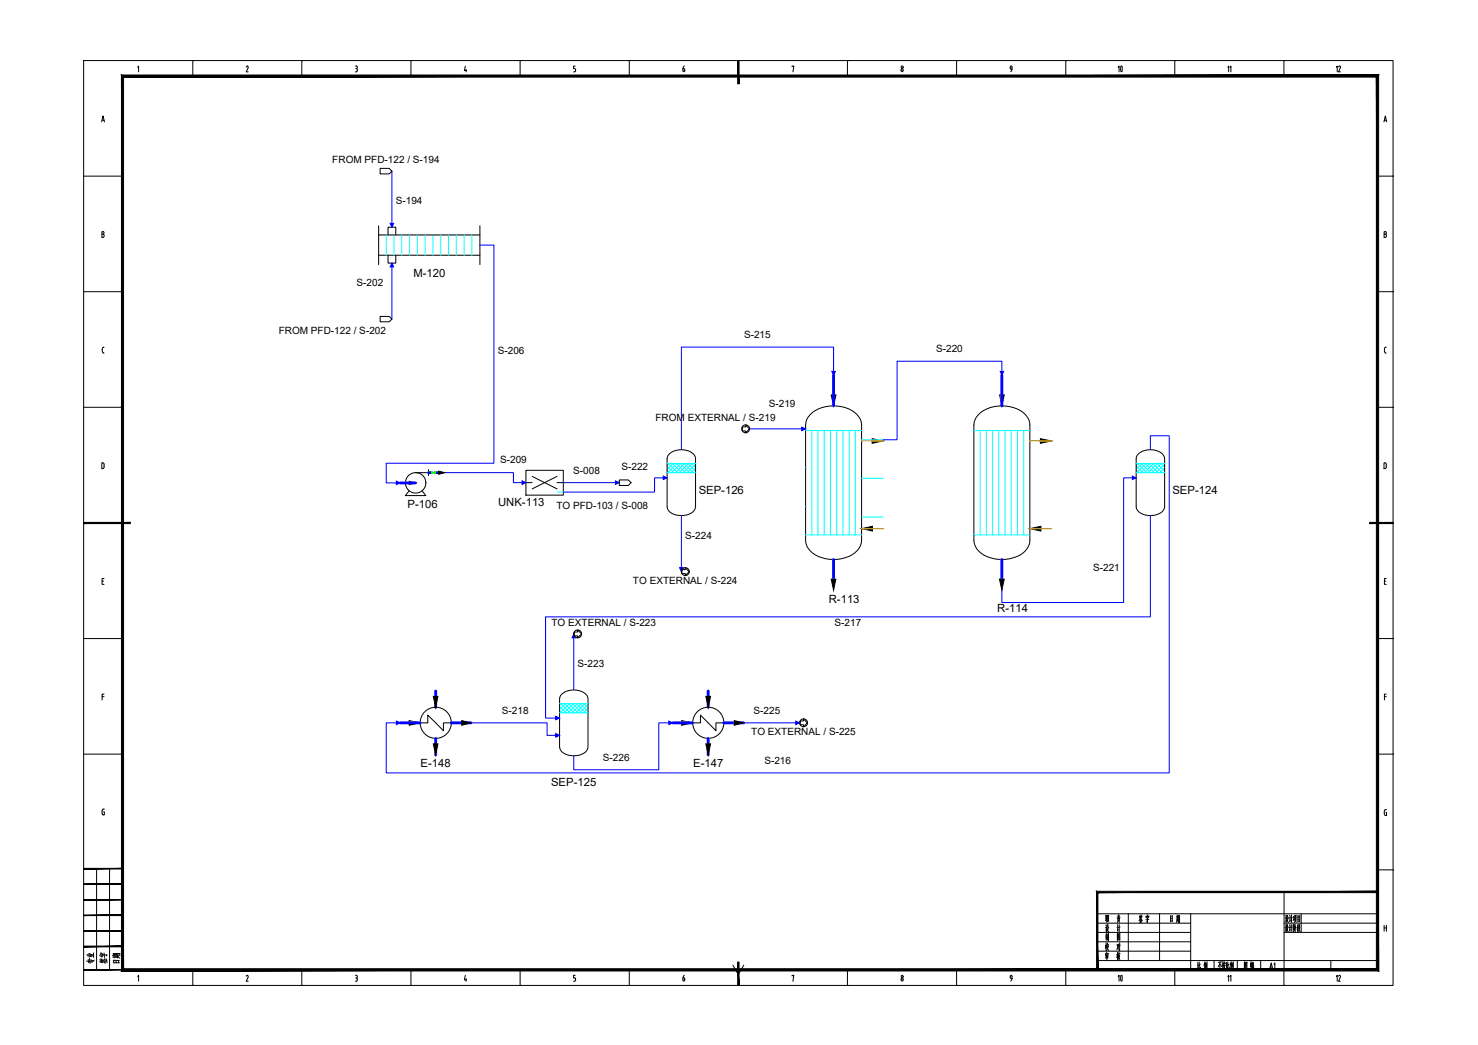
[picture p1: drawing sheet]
<svg xmlns="http://www.w3.org/2000/svg" width="420mm" height="297mm" viewBox="0 0 420 297" stroke-linecap="round" stroke-linejoin="round" font-family="sans-serif">
<g fill="none" stroke="#000" stroke-width=".28">
<path d="M23.8 17.2h372.2v262.9h-372.2zM39.1 19.1l.3-.3v1.6M54.8 17.2h.1M54.8 17.2v4.4M70 19l.4-.2 .1 .5M70.5 19.3l-.5 1.1h.6M85.8 17.2h.1M85.8 17.2v4.4M101 18.8h.3M101.2 19.5h.1M101.3 18.7l.2 .2v.4l-.2 .2 .3 .4M101.5 19.9l-.2 .5"/>
<path d="M116.8 17.2h.1M116.8 17.2v4.4M132.3 18.8l-.3 1.3h.7M132.5 19.7v.7M147.9 17.2h.1M147.9 17.2v4.4M163.4 19.5l.2 .4M163.5 18.8h-.4v.7h.3M163.6 19.9v.2M178.9 17.2h.1M178.9 17.2v4.4M194.1 19.5l.2 .8h.2l.1-.4"/>
<path d="M194.1 19.5h.3M194.4 19.5l.3 .4M194.5 18.7l-.3 .8M209.9 17.2h.1M225.2 19v-.2h.5l-.3 1.6M240.9 17.2h.1M240.9 17.2v4.4M256.1 19.9v.2M256.2 19.9l.3-.4 .2 .4M256.7 19.9v.2M271.9 17.2h.1M271.9 17.2v4.4"/>
<path d="M287.4 19.7h.3M287.7 19.1l-.1 .8-.3 .5M287.7 19.1l-.1-.3a.46 .46 0 0 0-.4 .4 .46 .46 0 0 0 .3 .5M303 17.2h.1M303 17.2v4.4M334 17.2h.1M334 17.2v4.4M365 17.2h.1M365 17.2v4.4M28.9 34.7l.4-1.7 .4 1.7M29 34.2h.6M101 20.4h.3"/>
<path d="M163.1 20.4h.3M163.6 20l-.2 .4M256.2 20l.3 .4 .2-.4M393.4 34.7l.4-1.7 .4 1.7M393.5 34.2h.6M23.8 50.1h11M391.6 50.1h4.4M396 50.1h.1M29 66.6l.6 .2v.4l-.3 .3M29.3 65.9h-.3v1.6h.3M29.3 65.8l.3 .4-.3 .3M393.5 66.6h.3"/>
<path d="M393.8 65.9h-.3v1.6h.3M393.8 66.6l.4 .4-.4 .5M393.8 65.8l.3 .4-.3 .3M23.8 82.9h11M29.1 99.1v.8M29.1 99.9l.1 .4 .4 .1M29.6 98.7l-.4 .1-.1 .3M391.6 82.9h4.4M394.1 98.7l-.4 .1-.1 .3v1l.5 .3M396 82.9h.1M23.8 115.8h11M391.6 115.8h4.4"/>
<path d="M396 115.8h.1M29.2 131.6h-.3v1.6h.3M29.3 131.6l.3 .4M29.6 132.1v.6M29.6 132.7l-.3 .5M393.4 131.6l.7 .2v.9l-.2 .4-.5 .1zM396 148.7h.1M29 165.2h.4M29.6 164.5h-.6v1.6h.6M393.6 165.2h.3M394.1 164.5h-.5v1.6h.5M23.8 181.5h11"/>
<path d="M29 198h.6M29.6 197.3h-.6v1.7M391.6 181.5h4.4M393.6 198h.5M394.1 197.3h-.5v1.7M396 181.5h.1M23.8 214.4h11M391.6 214.4h4.4M396 214.4h.1M29 230.4l.1 1 .6 .2v-.9h-.3M29.7 230h-.5l-.2 .4M393.8 230.2h.4"/>
<path d="M393.8 230.2l-.3 .4 .1 .9 .2 .3M394 230.9h.2v.9h-.4M27.5 246.9v28.8M31.1 246.9v28.8M311.9 259.7h79.7M320.7 259.7v13.3M329.6 259.7v13.3M338.5 259.7v16M365 253.6v26.5M369.9 259.7v5.3M391.6 247.3h4.4M396 247.3h.1"/>
<path d="M39.1 277.6l.3-.4v1.7M54.8 275.7v4.4M70 277.5l.3-.3 .3 .4-.6 1.3h.6M85.8 275.7v4.4M101 277.2h.3M101 278.9h.3M101.2 278h.1M101.3 277.2l.3 .4-.3 .3 .2 .2v.6l-.2 .2M116.8 275.7v4.4M132.3 277.2l-.3 1.3h.7M132.5 278.2v.7M147.9 275.7v4.4"/>
<path d="M163.1 278.9h.3M163.4 277.9l.2 .4M163.5 277.2h-.4v.8h.3M163.6 278.3v.2M163.6 278.5l-.2 .4M178.9 275.7v4.4M194.4 277.9a.48 .48 0 0 1 .2 .5 .48 .48 0 0 1-.3 .4l-.2-.8h.3M194.5 277.2l-.3 .8M208.4 274.3l1.5 2.7 1.5-2.7M225.2 277.4v-.2h.5l-.3 1.7M240.9 275.7v4.4M256.1 278.3v.2"/>
<path d="M256.2 278.3l.3-.4 .2 .4M256.2 278.5l.3 .4 .2-.4M256.7 278.3v.2M271.9 275.7v4.4M287.2 277.8l.3 .3M287.4 278.2h.3M287.7 277.6l-.1 .8-.3 .5M287.7 277.6l-.2-.4-.3 .6M303 275.7v4.4M311.9 273h79.7M311.9 262.4h26.6M311.9 265h26.6"/>
<path d="M311.9 267.7h26.6M311.9 270.4h26.6M324.1 261.6v.4M324.1 260.1l-.2 .8M324.1 260.5l.1 .3M324.3 260.8l.5 .8M324.3 261.6v.3M324.3 260.7l-.5 1M324.3 260.4l-.3 .1M324.4 261.3l-.3 .1M324.5 260.1l-.2 .6M324.5 260.5l.1 .4"/>
<path d="M324.5 261.5l-.1 .6M324.6 262.1l-.6 .1M324.7 260.4l-.3 .1M325.8 260.5l.8-.1-.1 .4M325.8 260.4v.5M326.1 260l.1 .4M326.2 261.1v1.1l-.2-.3M326.3 260.8l-.4 .1M326.4 260.7l-.2 .4M326.6 261.4l-.9 .1M332.8 260.3v1.7M333.1 261.1h-.3"/>
<path d="M333.2 260.4l-.4 .1M333.2 261.7l-.4 .2M333.3 260.3l-.1 1.7M334 275.7v4.4M334.6 260.1v1.3M334.6 261.6l-.2 .6M334.8 261.6l.1 .4M334.8 260.8h-.2M334.8 261.1h-.2M334.9 260.1l-.1 1.3M335 260.5l-.5 .1M335 261.4l-.6 .1"/>
<path d="M335.1 261.4l-.1 .8M335.1 260.3v1.1M335.3 260.8h-.2M335.3 261.3h-.2M335.3 260.3v1.9l-.1-.2M335.3 260.3h-.2M340.5 273.5v1.7M340.8 275l-.4 .4M340.8 274.3l-.3 .1M340.9 273.5v1.7l.2 .2h.2v-.5M341.2 274l-.3 .6M342.5 273.8v1.7"/>
<path d="M342.5 273.4l-.2 1M342.6 274.4l.1 .3M342.7 273.8l-.2 .9M342.8 274.1l-.2 1.2M342.8 274.1l-.2 .1M342.9 273.7l-.3 .1M343 273.9v1M343.1 273.4v2.1l-.1-.3M345.1 273v2.7M346.8 273.9v1.5M346.9 273.5l-.6 1.3M346.9 274.1l.3 .6"/>
<path d="M347.2 273.4l-.9 .1M347.6 273.3v2.2l-.1-.3M347.7 274.3l-.3 .4M347.7 273.9l-.3 .1M347.8 273.7v.4M348 273.3l.1 .4M348 273.9l-.1 .9 .4 .6M348.1 274.5l-.3 1M348.3 273.8h-.5M348.3 273.7l-.1 .4M348.3 274.4l-.5 .1M348.7 273.5v1.7"/>
<path d="M348.9 274.3l-.2 .1M349 275l-.4 .4M349 273.4v1.8l.2 .2h.2v-.5M349.4 274l-.4 .6M349.9 273.8v1.7M350 273.4l-.3 1M350.1 274.4l.1 .3M350.2 273.8l-.2 .9M350.3 274.1l-.3 1.2M350.3 274.1l-.2 .1M350.3 273.7l-.3 .1M350.4 273.9v1"/>
<path d="M350.6 273.4v2.1l-.2-.3M351.7 273v2.7M353.8 273.4v2.1M354 274.1l.4 .5M354 274.9l.2 .3M354.1 274.6l.1 .2M354.1 273.8l-.2 .5M354.3 273.9l-.3 .1M354.3 273.8l-.5 1M354.5 273.5l-.1 1.9v-.2l-.6 .1M354.5 273.5l-.7 .1M355.5 273.8v1"/>
<path d="M355.6 273.3v2.2M355.8 273.9v.9l-.1-.2M355.8 274h-.3M355.9 274.4v1.1M356 273.8v.6M356 273.9l.3-.1v.4M356.1 274.6v.8M356.3 274.9l-.3 .1M356.3 274.2l-.3 .1M356.3 274.5l-.4 .1M356.3 273.5l-.4 .1M356.4 274.4l-.1 1h-.4"/>
<path d="M365 262.4h26.6M365 265h26.6M365.4 262.9l.2 .3M365.5 260.2l.1 .3M365.5 263.6h-.2M365.5 263.5v1M365.6 260.9l-.2 .1M365.6 260.8v1M365.7 264.2l-.3 .5M365.7 264l.6 .8M365.7 261.5l-.2 .5M365.8 262.8l-.2 1"/>
<path d="M365.8 260.5l-.1 .6M365.8 261.3l.5 .9M365.8 260.3l.2-.1 .1 .6 .2 .1M365.8 260.2v.4M366 262.8v.7l.3 .1M366 262.9h-.2M366.1 263.7l-.5 1.2M366.1 263.8h-.4M366.1 261.1h-.3M366.2 261l-.6 1.2M366.6 262.8l.1 .4M366.6 260.2l.2 .3"/>
<path d="M366.7 263.5l-.3 .1M366.7 263.4l-.1 1.2M366.7 260.8l-.2 .1M366.7 260.8v1.1M366.8 264.2l-.2 .5M366.8 261.5l-.2 .5M367.1 262.7v2.2M367.1 260.1v2.1M367.4 263.5l-.6 .1M367.4 260.8l-.6 .1M367.6 262.8v2M367.8 260.5v1"/>
<path d="M367.8 262.8l-.1 1.4v-.2M367.8 262.9l-.2 .1M367.9 260.5l-.2 .1M368 263.6l-.3 1.3M368 261.3l-.4 .3M368.1 260.6v1M368.1 262.9l.4 .8M368.2 262.7l-.4 1M368.2 263.5v1.4M368.2 260.8v1.1l-.3 .3M368.2 260.2v.5M368.2 261.7l.3 .4"/>
<path d="M368.5 260.6l-.4 .1M368.5 260.5l-.1 1.1M368.5 260.2l-.5 .1M368.8 262.9v1.8M369 260.2v1.9M369 263.6l-.2 .1M369 263.3l-.2 .1M369 264l-.3 .2M369.1 262.8l-.3 .3M369.2 264l.4 .7M369.3 262.8l-.1 .9M369.4 262.8l.2 .8"/>
<path d="M369.4 261.3l-.4 .1M369.4 260.8l-.4 .1M369.4 262.9l-.1 .1M369.5 263.7l-.5 1.1M369.5 261.8l-.5 .1M369.5 263.8h-.3M369.5 260.3l-.5 .1M369.5 260.3v1.8M378.3 273v2.7M393.5 263v1.7M393.5 263.8h.6M394.1 263v1.7"/>
<path d="M54.8 280.1h.1M85.8 280.1h.1M116.8 280.1h.1M147.9 280.1h.1M178.9 280.1h.1M209.9 280.1h.1M240.9 280.1h.1M271.9 280.1h.1M303 280.1h.1M334 280.1h.1M365 280.1h.1"/>
<circle cx="256.4" cy="19.1" r=".32"/>
<circle cx="256.4" cy="277.6" r=".32"/>
</g>
<g fill="#000" stroke="#000" stroke-width=".28">
<path d="M209.7 17.2l.4 6.6v-6.6zM209.7 17.2l.4 6.6h-.4z"/>
<path d="M34.5 21.3l.6 254.1v-253.5zM34.5 21.3l.6 254.1-.6 .6zM35.1 275.4l-.6 .6 356.8-.6zM34.5 276l356.8-.6 .6 .6zM391.3 21.9v253.5l.6 .6zM391.3 21.9l.6-.6v254.7zM35.1 21.9h356.2l.6-.6zM34.5 21.3h357.4l-356.8 .6z"/>
<path d="M23.8 148.5v.3l13.2-.3zM23.8 148.8l13.2-.3v.3z"/>
<path d="M389.4 148.8h6.6v-.3zM389.4 148.5h6.6l-6.6 .3z"/>
<path d="M23.8 255.8h11v-.1zM23.8 255.7h11l-11 .1z"/>
<path d="M23.8 251.4h11v-.2zM23.8 251.2h11l-11 .2z"/>
<path d="M23.8 247h11v-.2zM23.8 246.8h11l-11 .2z"/>
<path d="M312.1 253.7h79.5v-.3zM311.7 253.4h79.9l-79.5 .3zM311.7 253.4l.4 22.3v-22zM311.7 253.4l.4 22.3h-.4z"/>
<path d="M23.8 275.7h11v-.1zM23.8 275.6h11l-11 .1z"/>
<path d="M23.8 269.1h11v-.2zM23.8 268.9h11l-11 .2z"/>
<path d="M23.8 264.7h11v-.2zM23.8 264.5h11l-11 .2z"/>
<path d="M23.8 260.3h11v-.2zM23.8 260.1h11l-11 .2z"/>
<path d="M209.7 273.5v6.6h.4zM209.7 273.5h.4v6.6z"/>
</g>
<g fill="none" stroke="#000" stroke-width=".28">
<path d="M107.6 72.5h28.8M107.6 64.2v11M107.6 66.8h28.8M110.3 66.8v-2.2h2.2v2.2M110.3 72.5v2.3h2.2v-2.3M136.4 64.2v11M230.3 117.9a10.1 10.1 0 0 1 13.4 0 3.9 3.9 0 0 1 1.2 2.9v32.8a5.7 5.7 0 0 1-4.6 4.9 9.8 9.8 0 0 1-10.6-2.6l-.4-.8-.3-1.5v-32.8a3.9 3.9 0 0 1 1.3-2.9zM278.1 117.9a10.1 10.1 0 0 1 13.4 0 4.1 4.1 0 0 1 1.3 2.9v32.8a5.6 5.6 0 0 1-4.7 4.9 9.8 9.8 0 0 1-10.5-2.6l-.7-1.6-.1-.7v-32.8a4.4 4.4 0 0 1 1.3-2.9zM116.3 139.5l-1.1 1.4h5.9l-1.1-1.4M118.1 134.4h3.7M121.8 133.5v1.7M190.3 129a5.4 5.4 0 0 1 7.1 .4l.3 1v13.6a3.5 3.5 0 0 1-4 2.5 3.5 3.5 0 0 1-4.1-2.5v-13.6l.3-1z"/>
<path d="M323.7 129a5.3 5.3 0 0 1 7 .4l.4 1v13.6a3.5 3.5 0 0 1-4.1 2.5 3.5 3.5 0 0 1-4-2.5v-13.6v-.5zM159.8 197.3a5.4 5.4 0 0 1 7.1 .4l.3 1v13.6a3.5 3.5 0 0 1-4.1 2.5 3.5 3.5 0 0 1-4-2.5v-13.6l.3-1zM119.4 205.5h2.2v-2.2l4.5 4.4v-2.2h2.2M196.9 205.5h2.2v-2.2l4.4 4.4v-2.2h2.2"/>
<circle cx="118.2" cy="137.3" r="2.9"/>
<circle cx="123.9" cy="205.5" r="4.4"/>
<circle cx="201.3" cy="205.5" r="4.4"/>
</g>
<g fill="none" stroke="#00f" stroke-width=".8">
<path d="M237 106.7v8.6M284.8 106.7v8.6M113.8 137.3h4.3M121.8 134.4h.9M123.7 134.4h1M237 159v5.6M284.8 159v5.6M123.9 196.4v4.7M201.3 196.4v4.7M113.8 205.5h5.6M123.9 209.9v4.7M128.3 205.5h5.6"/>
<path d="M191.2 205.5h5.7M201.3 209.9v4.7M205.7 205.5h5.7"/>
</g>
<path d="M122.7 134.1v.5l1-.5v.5zM123.2 134.4h.1" fill="none" stroke="#0f0" stroke-width=".28"/>
<g fill="#000" stroke="#000" stroke-width=".28">
<path d="M236.3 112.3h1.3l-.6 3zM284.2 112.3h1.3l-.7 3zM116.4 136.8l1.7 .5-1.7 .4zM124.7 133.9l1.8 .5-1.8 .4zM247.9 124.7l3.1 .6-3.1 .7zM295.8 124.7l3.1 .6-3.1 .7zM244.9 150.3l3.1-.7v1.3zM292.8 150.3l3.1-.7v1.3zM236.3 164.6h1.3l-.6 3.2zM284.1 164.6h1.4l-.7 3.2zM116.3 204.8l3.1 .7-3.1 .6zM123.2 197.9h1.3l-.6 3.2z"/>
<path d="M123.2 211.4h1.3l-.6 3.2zM131.3 204.8l2.6 .7-2.6 .6zM193.8 204.8l3.1 .7-3.1 .6zM200.6 197.9h1.4l-.7 3.2zM200.6 211.4h1.4l-.7 3.2zM208.7 204.8l2.7 .7-2.7 .6z"/>
</g>
<!-- layer: equipment_outline -->
<path d="M149.5 133.7h10.6v7h-10.6z" fill="none" stroke="#000" stroke-width=".28"/>
<!-- layer: internal_symbol -->
<path d="M151.3 135.4l7.1 3.6M158.4 135.4l-7.1 3.6" fill="none" stroke="#000" stroke-width=".28"/>
<!-- layer: process_line -->
<path d="M149.5 137.2h1.8M158.4 137.2h1.7" fill="none" stroke="#000" stroke-width=".28"/>
<!-- layer: EQUIPMENT -->
<path d="M158.4 139.9h1.7M229 121.9h.1M229 132.9h.1M244.9 125h6.1M244.9 136h6.1M229 143.9h.1M244.9 147h6.1" fill="none" stroke="#0ff" stroke-width=".28"/>
<g fill="none" stroke="#0ff" stroke-width=".28">
<path d="M109.8 66.8v5.7M112 66.8v5.7M114.2 66.8v5.7M116.4 66.8v5.7M118.6 66.8v5.7M120.8 66.8v5.7M123.1 66.8v5.7M125.3 66.8v5.7M127.5 66.8v5.7M129.7 66.8v5.7M131.9 66.8v5.7M134.1 66.8v5.7"/>
<path d="M189.6 131.7h8.1M189.6 134.4h8.1M189.6 133.5l.8 .9M189.6 132.4l1.9 2M190 131.7l2.6 2.7M190.2 131.7l-.6 .6M191.1 131.7l2.6 2.7M191.3 131.7l-1.7 1.7M192.2 131.7l2.6 2.7M192.4 131.7l-2.6 2.7M193.3 131.7l2.6 2.7M193.5 131.7l-2.6 2.7"/>
<path d="M194.4 131.7l2.6 2.7M194.6 131.7l-2.6 2.7M195.5 131.7l2.2 2.3M195.7 131.7l-2.6 2.7M196.6 131.7l1.1 1.2M196.8 131.7l-2.6 2.7M197.7 131.9l-2.4 2.5M197.7 133l-1.3 1.4M197.7 134.1l-.2 .3M197.7 131.7v.1M229 122.4h15.9M230.8 122.4v29.6"/>
<path d="M232.5 122.4v29.6M234.3 122.4v29.6M236.1 122.4v29.6M237.9 122.4v29.6M239.6 122.4v29.6M241.4 122.4v29.6M243.1 122.4v29.6M276.8 122.4h16M278.6 122.4v29.6M280.4 122.4v29.6M282.2 122.4v29.6M283.9 122.4v29.6"/>
<path d="M285.7 122.4v29.6M287.5 122.4v29.6M289.2 122.4v29.6M291 122.4v29.6M323 133.5l.8 .9M323 132.4l1.9 2M323 131.7h8M323 134.4h8.1M323.4 131.7l2.6 2.7M323.6 131.7l-.6 .6M324.5 131.7l2.6 2.7M324.7 131.7l-1.7 1.7"/>
<path d="M325.6 131.7l2.6 2.7M325.8 131.7l-2.6 2.7M326.7 131.7l2.6 2.7M326.8 131.7l-2.5 2.7M327.8 131.7l2.6 2.7M327.9 131.7l-2.5 2.7M328.9 131.7l2.2 2.3M329 131.7l-2.5 2.7M329.9 131.7l1.2 1.2M330.1 131.7l-2.5 2.7M331.1 131.9l-2.5 2.5M331.1 133l-1.4 1.4"/>
<path d="M331.1 134.1l-.3 .3M229 152h15.9M276.8 152h16M159.1 201.8l.8 .8M159.1 200.7l1.9 1.9M159.1 200h8.1M159.1 202.6h8.1M159.5 200l2.6 2.6M159.7 200l-.6 .6M160.6 200l2.6 2.6M160.8 200l-1.7 1.7M161.7 200l2.5 2.6"/>
<path d="M161.9 200l-2.7 2.6M162.8 200l2.5 2.6M163 200l-2.7 2.6M163.9 200l2.5 2.6M164 200l-2.6 2.6M165 200l2.2 2.3M165.1 200l-2.6 2.6M166 200l1.2 1.2M166.2 200l-2.6 2.6M167.1 200l.1 .1M167.2 200.2l-2.5 2.4M167.2 201.3l-1.4 1.3"/>
<path d="M167.2 202.4l-.3 .2"/>
</g>
<path d="M244.9 125.3h6.1M292.8 125.3h6.1M244.9 150.3h6.1h-3M292.8 150.3h6.1h-3" fill="none" stroke="#ffbf00" stroke-width=".38"/>
<!-- layer: STREAM -->
<g fill="none" stroke="#00f" stroke-width=".28">
<path d="M111.4 48.7v15.9M111.4 74.8v15.9M136.4 69.7h4v62h-30.6v5.6h4M237 106.7v-8h-43.3v29.1M284.8 106.7v-4h-29.8v22.3h-4M126.5 134.4h19.5v2.8h3.5M160.1 137.2h16M189.6 135.8h-3.5v4.1h-26M213 121.9h16M323 135.8h-3.6v35.5h-34.6v-3.5M327 127.8v-3.9h5.4v95.8h-222.6v-14.2h4M193.7 146.5v16"/>
<path d="M327 146.5v28.8h-171.9v28.8h4M163.1 180.2v15.9M133.9 205.5h21.6v3.5h3.6M191.2 205.5h-3.9v13.3h-24.2v-4M211.4 205.5h15.9"/>
</g>
<!-- layer: STREAM_ARROW -->
<g fill="#00f" stroke="#00f" stroke-width=".28">
<path d="M174.9 136.7l1.2 .5-1.2 .5z"/>
<path d="M110.9 63.5h1l-.5 1.1z"/>
<path d="M111.4 74.8l.5 1.1h-1z"/>
<path d="M112.7 136.8l1.1 .5-1.1 .4z"/>
<path d="M148.4 136.7l1.1 .5-1.1 .5z"/>
<path d="M236.5 105.6h1l-.5 1.1z"/>
<path d="M112.7 205l1.1 .5-1.1 .5z"/>
<path d="M158 203.6l1.1 .5-1.1 .5z"/>
<path d="M158 208.5l1.1 .5-1.1 .5z"/>
<path d="M227.9 121.4l1.1 .5-1.1 .5z"/>
<path d="M284.3 105.6h1l-.5 1.1z"/>
<path d="M321.9 135.3l1.1 .5-1.1 .5z"/>
<path d="M188.5 135.3l1.1 .5-1.1 .5z"/>
<path d="M163.1 180.2l.5 1.1h-1z"/>
<path d="M193.2 161.4h1l-.5 1.1z"/>
<path d="M226.2 205l1.1 .5-1.1 .5z"/>
<path d="M190.1 205l1.1 .5-1.1 .5z"/>
</g>
<!-- layer: CONNECTOR -->
<g fill="none" stroke="#000" stroke-width=".28">
<path d="M108.1 47.9h2.5l.8 .8-.8 .7h-2.5zM108.1 89.9h2.5l.8 .8-.8 .8h-2.5zM176.1 136.4h2.5l.8 .8-.8 .8h-2.5zM211 121.4h.9v-.6l1.1 1.1-1.1 1.1v-.5h-.9zM163.3 179.6h.9v-.5l1.1 1.1-1.1 1.1v-.6h-.9zM193.8 161.9h1v-.5l1.1 1.1-1.1 1.1v-.5h-1zM227.5 204.9h.9v-.5l1.1 1.1-1.1 1.1v-.6h-.9z"/>
<circle cx="212" cy="121.9" r="1.12"/>
<circle cx="194.8" cy="162.5" r="1.12"/>
<circle cx="164.2" cy="180.2" r="1.12"/>
<circle cx="228.4" cy="205.5" r="1.12"/>
</g>
<text font-size="6.6" x="315.7" y="280.8">10</text>
<text font-size="6.2" x="315.7" y="22.2">10</text>
<g font-size="5.3">
<text x="312.9" y="266">设 计</text>
<text x="27.5" y="275.2" transform="rotate(-90 27.5 275.2)">专业</text>
<text x="31.4" y="275.2" transform="rotate(-90 31.4 275.2)">签字</text>
<text x="34.9" y="274.8" transform="rotate(-90 34.9 274.8)">日期</text>
<text x="312.9" y="271.3">校 对</text>
</g>
<g font-size="4.4">
<text x="378.5" y="21.5">12</text>
<text x="363.4" y="276.6" transform="rotate(-90 363.4 276.6)">A1</text>
<text x="382.1" y="280.1" transform="rotate(-90 382.1 280.1)">12</text>
</g>
<g font-size="3.5">
<text x="350.7" y="21.5" transform="rotate(-90 350.7 21.5)">11</text>
<text x="350.7" y="280.1" transform="rotate(-90 350.7 280.1)">11</text>
</g>
<g font-size="3.2">
<text x="117.5" y="78.8">M-120</text>
<text x="141.6" y="143.9">UNK-113</text>
<text x="198.6" y="140.4">SEP-126</text>
<text x="333.3" y="140.4">SEP-124</text>
<text x="115.9" y="144.4">P-106</text>
<text x="235.6" y="171.3">R-113</text>
<text x="283.5" y="174">R-114</text>
<text x="119.5" y="218.1">E-148</text>
<text x="197" y="218.1">E-147</text>
<text x="156.7" y="223.3">SEP-125</text>
</g>
<g font-size="2.8">
<text x="94.5" y="46.4">FROM PFD-122 / S-194</text>
<text x="112.5" y="57.9">S-194</text>
<text x="101.4" y="81.4">S-202</text>
<text x="79.2" y="94.9">FROM PFD-122 / S-202</text>
<text x="211.5" y="96">S-215</text>
<text x="141.5" y="100.7">S-206</text>
<text x="266.1" y="100">S-220</text>
<text x="186.3" y="119.7">FROM EXTERNAL / S-219</text>
<text x="218.6" y="115.7">S-219</text>
<text x="142.2" y="131.7">S-209</text>
<text x="163" y="134.8">S-008</text>
<text x="176.7" y="133.7">S-222</text>
<text x="158.2" y="144.6">TO PFD-103 / S-008</text>
<text x="194.8" y="153.2">S-224</text>
<text x="179.9" y="166">TO EXTERNAL / S-224</text>
<text x="310.8" y="162.4">S-221</text>
<text x="156.8" y="178">TO EXTERNAL / S-223</text>
<text x="237.3" y="178">S-217</text>
<text x="164.2" y="189.5">S-223</text>
<text x="142.7" y="203.1">S-218</text>
<text x="214.2" y="203.1">S-225</text>
<text x="213.6" y="209">TO EXTERNAL / S-225</text>
<text x="171.4" y="216.2">S-226</text>
<text x="217.3" y="217">S-216</text>
</g>
</svg>
